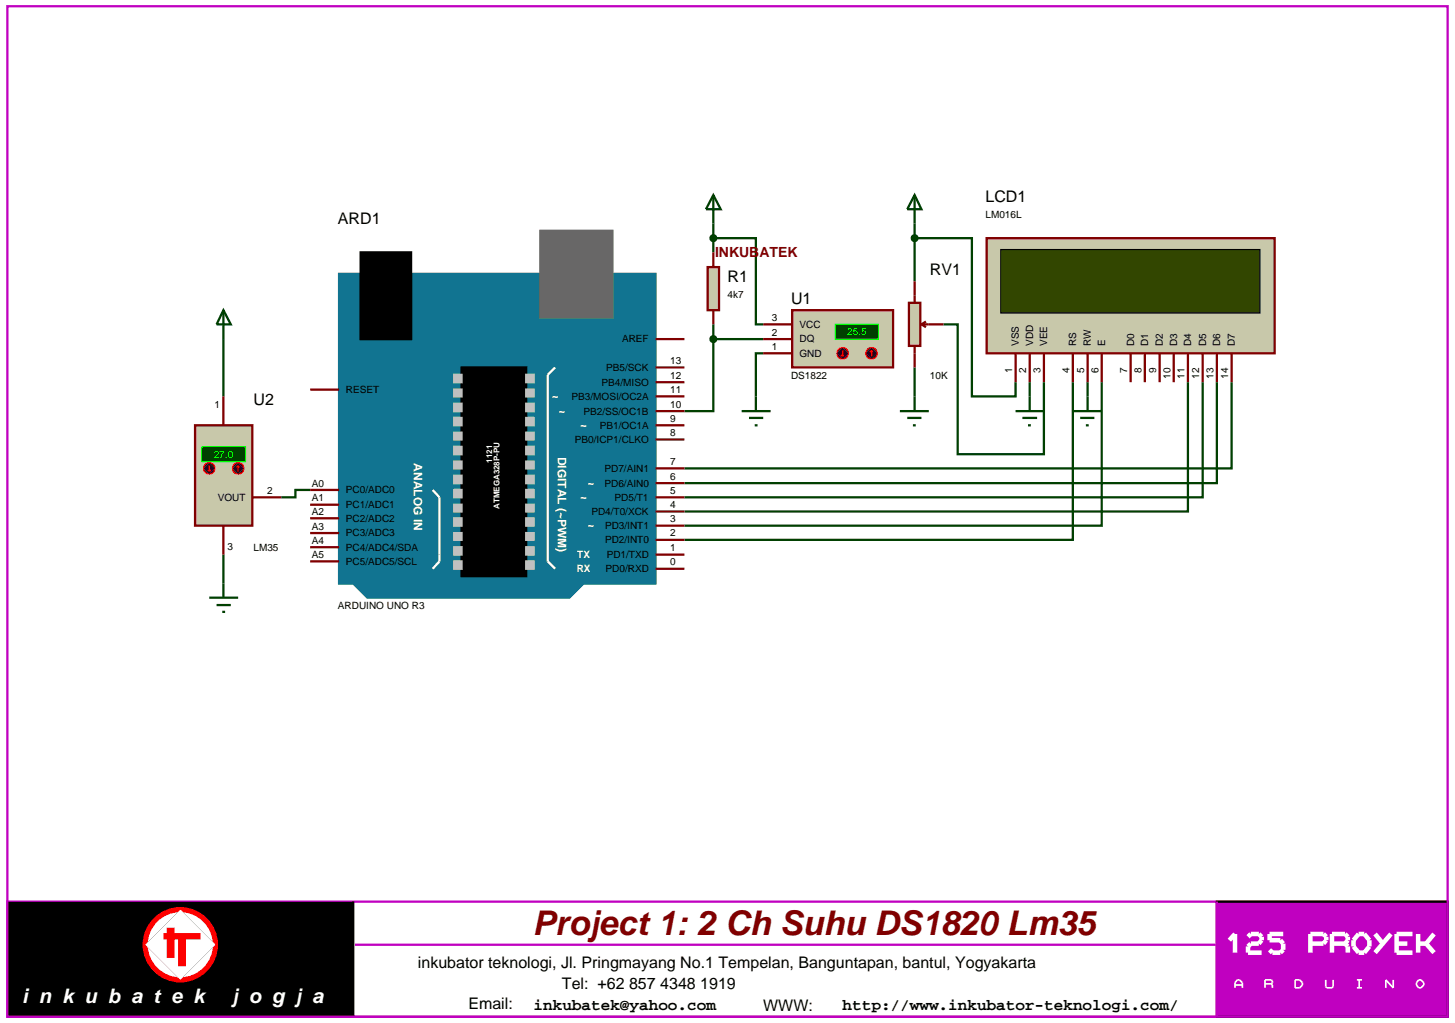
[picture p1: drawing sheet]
<svg xmlns="http://www.w3.org/2000/svg" width="257mm" height="180mm" viewBox="0 0 257 180" stroke-linecap="round" stroke-linejoin="round" font-family="sans-serif">
<g fill="none" stroke="#004000" stroke-width=".4">
<path d="M125.8 39.4v5.1M161.3 39.4v10.2M39.4 59.8v10.1M125.8 59.8v12.7h-5.1M125.8 42h7.5v15.2h1.3M125.8 59.8h8.8M125.8 57.2v2.6M161.3 42h10.1v27.9h7.7v-2.5M166.4 57.2h2.5v22.9h15.2v-12.7M134.6 62.3h-1.3v7.6M161.3 64.8v5.1M181.6 67.4v2.5"/>
<path d="M189.2 67.4v27.8h-68.5M191.8 67.4v2.5M194.3 67.4v25.3h-73.6M209.5 67.4v22.8h-88.8M212.1 67.4v20.3h-91.4M214.6 67.4v17.8h-93.9M217.2 67.4v15.2h-96.5M39.4 97.8v5.1M54.7 86.4h-2.6v1.3h-2.5"/>
</g>
<g fill="#117491" stroke="#117491" stroke-width=".4">
<path d="M62.3 102.9h40.6l-2.5 2.5h-35.6z"/>
<path d="M59.8 48.3h55.8v54.6h-55.8z"/>
</g>
<path d="M95.3 40.7h12.7v15.3h-12.7z" fill="#686767" stroke="#686767" stroke-width=".4"/>
<path d="M63.6 44.5h8.9v15.3h-8.9zM81.4 64.8h11.4v36.8h-11.4z" fill="#000" stroke="#000" stroke-width=".4"/>
<path d="M97.9 64.8l-1.3 1.3v32.9l1.3 1.3M76.3 86.4l1.2 1.3v11.3l-1.2 1.3" fill="none" stroke="#fff" stroke-width=".4"/>
<g fill="#c0c0c0" stroke="#c0c0c0" stroke-width=".4">
<path d="M92.8 66.1h1.3v1.3h-1.3z"/>
<path d="M92.8 68.7h1.3v1.2h-1.3z"/>
<path d="M92.8 71.2h1.3v1.3h-1.3z"/>
<path d="M92.8 73.7h1.3v1.3h-1.3z"/>
<path d="M92.8 76.3h1.3v1.2h-1.3z"/>
<path d="M92.8 78.8h1.3v1.3h-1.3z"/>
<path d="M92.8 81.4h1.3v1.2h-1.3z"/>
<path d="M92.8 83.9h1.3v1.3h-1.3z"/>
<path d="M92.8 86.4h1.3v1.3h-1.3z"/>
<path d="M92.8 89h1.3v1.2h-1.3z"/>
<path d="M92.8 91.4h1.3v1.3h-1.3z"/>
<path d="M92.8 94h1.3v1.2h-1.3z"/>
<path d="M92.8 96.5h1.3v1.3h-1.3z"/>
<path d="M92.8 99h1.3v1.3h-1.3z"/>
<path d="M80.1 66.1h1.3v1.3h-1.3z"/>
<path d="M80.1 68.7h1.3v1.2h-1.3z"/>
<path d="M80.1 71.2h1.3v1.3h-1.3z"/>
<path d="M80.1 73.7h1.3v1.3h-1.3z"/>
<path d="M80.1 76.3h1.3v1.2h-1.3z"/>
<path d="M80.1 78.8h1.3v1.3h-1.3z"/>
<path d="M80.1 81.4h1.3v1.2h-1.3z"/>
<path d="M80.1 83.9h1.3v1.3h-1.3z"/>
<path d="M80.1 86.4h1.3v1.3h-1.3z"/>
<path d="M80.1 89h1.3v1.2h-1.3z"/>
<path d="M80.1 91.4h1.3v1.3h-1.3z"/>
<path d="M80.1 94h1.3v1.2h-1.3z"/>
<path d="M80.1 96.5h1.3v1.3h-1.3z"/>
<path d="M80.1 99h1.3v1.3h-1.3z"/>
</g>
<g fill="none" stroke="#800000" stroke-width=".4">
<path d="M115.6 59.8h5.1M54.7 68.7h5.1M115.6 77.5h5.1M115.6 75h5.1M115.6 72.5h5.1M115.6 69.9h5.1M115.6 67.4h5.1M115.6 64.8h5.1M54.7 99h5.1M54.7 96.5h5.1M54.7 94h5.1M54.7 91.4h5.1"/>
<path d="M54.7 89h5.1M54.7 86.4h5.1M115.6 97.8h5.1M115.6 95.2h5.1M115.6 92.7h5.1M115.6 90.2h5.1M115.6 87.7h5.1M115.6 85.2h5.1M115.6 82.6h5.1M115.6 100.3h5.1"/>
</g>
<path d="M174 42h50.8v20.3h-50.8z" fill="#c8c8aa" stroke="#800000" stroke-width=".4"/>
<path d="M176.5 44h45.7v11.2h-45.7z" fill="#324600" stroke="#000" stroke-width=".2"/>
<g fill="none" stroke="#800000" stroke-width=".4">
<path d="M179.1 62.3v5.1M181.6 62.3v5.1M184.1 62.3v5.1M189.2 62.3v5.1M191.8 62.3v5.1M194.3 62.3v5.1M199.4 62.3v5.1M201.9 62.3v5.1M204.5 62.3v5.1M207 62.3v5.1M209.5 62.3v5.1M212.1 62.3v5.1"/>
<path d="M214.6 62.3v5.1M217.2 62.3v5.1"/>
</g>
<path d="M139.7 54.7h17.8v10.1h-17.8z" fill="#c8c8aa" stroke="#800000" stroke-width=".4"/>
<path d="M147.3 57.2h7.6v2.6h-7.6z" fill="#004000" stroke="#0f0" stroke-width=".2"/>
<path d="M134.6 59.8h5.1M134.6 57.2h5.1M134.6 62.3h5.1" fill="none" stroke="#800000" stroke-width=".4"/>
<path d="M153 61.6l.7-.3-1 1zM153.7 61.3a.94 .94 0 0 1 1 1zM154.7 62.3a.94 .94 0 0 1-1 1zM152.7 62.3l1 1a.94 .94 0 0 1-1-1z" fill="#400000" stroke="#f00" stroke-width=".2"/>
<path d="M152.7 62.3l1-1 1 1-1 1z" fill="#400000"/>
<path d="M153.7 61.8l-.3 .3M153.7 61.8l.2 .3M153.7 61.8v1" fill="none" stroke="#f00" stroke-width=".2"/>
<path d="M147.9 61.6l.7-.3-1 1zM148.6 61.3a.94 .94 0 0 1 1 1zM149.6 62.3a.94 .94 0 0 1-1 1zM147.6 62.3l1 1a.94 .94 0 0 1-1-1z" fill="#400000" stroke="#f00" stroke-width=".2"/>
<path d="M147.6 62.3l1-1 1 1-1 1z" fill="#400000"/>
<path d="M148.3 62.6l.3 .2M148.6 61.8v1M148.8 62.6l-.2 .2" fill="none" stroke="#f00" stroke-width=".2"/>
<path d="M160.3 53.4h2v7.6h-2z" fill="#c8c8aa" stroke="#800000" stroke-width=".4"/>
<path d="M161.3 49.6v3.8M162.5 57.2l.8 .5M162.5 57.2h3.9M163.3 56.7l-.8 .5M161.3 61v3.8" fill="none" stroke="#800000" stroke-width=".4"/>
<path d="M124.8 47.1h2v7.6h-2z" fill="#c8c8aa" stroke="#800000" stroke-width=".4"/>
<path d="M125.8 44.5v2.6M125.8 54.7v2.5" fill="none" stroke="#800000" stroke-width=".4"/>
<path d="M125.5 59.4l.3-.1-.5 .5zM125.8 59.3l.3 .1 .2 .4zM125.8 60.3l.5-.5-.2 .4zM125.3 59.8l.5 .5-.3-.1z" fill="#004000" stroke="#004000" stroke-width=".4"/>
<path d="M125.8 59.3l.5 .5-.5 .5-.5-.5z" fill="#004000"/>
<path d="M125.8 34.4l1.3 2.5h-2.6zM125.8 34.4v5" fill="none" stroke="#004000" stroke-width=".4"/>
<path d="M125.4 41.7l.4-.2-.5 .5zM125.8 41.5l.3 .1 .2 .4zM125.8 42.5l.5-.5-.2 .4zM125.3 42l.5 .5-.3-.1z" fill="#004000" stroke="#004000" stroke-width=".4"/>
<path d="M125.3 42l.5-.5 .5 .5-.5 .5z" fill="#004000"/>
<path d="M161.3 34.4l1.2 2.5h-2.5zM161.3 34.4v5M130.8 72.5h5.1M132.1 73.7h2.5M133.1 75h.5M133.3 69.9v2.6" fill="none" stroke="#004000" stroke-width=".4"/>
<path d="M160.9 41.7l.4-.2-.5 .5zM161.3 41.5l.3 .1 .2 .4zM161.3 42.5l.5-.5-.2 .4zM160.8 42l.5 .5-.3-.1z" fill="#004000" stroke="#004000" stroke-width=".4"/>
<path d="M161.3 41.5l.5 .5-.5 .5-.5-.5z" fill="#004000"/>
<path d="M158.7 72.5h5.1M160 73.7h2.5M161 75h.5M161.3 69.9v2.6M179.1 72.5h5M180.3 73.7h2.6M181.3 75h.5M181.6 69.9v2.6M189.2 72.5h5.1M190.5 73.7h2.5M191.5 75h.5M191.8 69.9v2.6" fill="none" stroke="#004000" stroke-width=".4"/>
<path d="M34.4 75h10.1v17.7h-10.1z" fill="#c8c8aa" stroke="#800000" stroke-width=".4"/>
<path d="M35.6 78.8h7.7v2.6h-7.7z" fill="#004000" stroke="#0f0" stroke-width=".2"/>
<path d="M39.4 69.9v5.1M39.4 92.7v5.1M44.5 87.7h5.1" fill="none" stroke="#800000" stroke-width=".4"/>
<path d="M41.3 81.9l.7-.3-1 1zM42 81.6a.94 .94 0 0 1 1 1zM42 83.6l1-1a.94 .94 0 0 1-1 1zM41 82.6l1 1a.94 .94 0 0 1-1-1z" fill="#400000" stroke="#f00" stroke-width=".2"/>
<path d="M41 82.6l1-1 1 1-1 1z" fill="#400000"/>
<path d="M42 82.1l-.3 .3M42 82.1l.2 .3M42 82.1v1" fill="none" stroke="#f00" stroke-width=".2"/>
<path d="M36.2 81.9l.7-.3-1 1zM36.9 81.6a.94 .94 0 0 1 1 1zM36.9 83.6l1-1a.94 .94 0 0 1-1 1zM35.9 82.6l1 1a.94 .94 0 0 1-1-1z" fill="#400000" stroke="#f00" stroke-width=".2"/>
<path d="M36.9 81.6l1 1-1 1-1-1z" fill="#400000"/>
<path d="M36.7 82.9l.2 .2M36.9 82.1v1M37.2 82.9l-.3 .2" fill="none" stroke="#f00" stroke-width=".2"/>
<path d="M39.4 54.7l1.3 2.5h-2.5zM39.4 54.7v5.1M36.9 105.4h5.1M38.2 106.7h2.5M39.2 107.9h.5M39.4 102.9v2.5" fill="none" stroke="#004000" stroke-width=".4"/>
<path d="M1.3 159h254v20.3h-254z" fill="#fff" stroke="#c000c0" stroke-width=".4"/>
<path d="M214.6 159h40.7v20.3h-40.7z" fill="#c000c0" stroke="#000" stroke-width=".4"/>
<path d="M62.3 159v20.3" fill="none" stroke="#000" stroke-width=".4"/>
<path d="M214.6 159v20.3M62.6 166.6h151.8" fill="none" stroke="#c000c0" stroke-width=".4"/>
<g fill="none" stroke="#fff" stroke-width=".8" stroke-linecap="butt">
<path d="M216.8 165.8l1-1.1v3.3M220.1 165.2l.5-.5h1.4l.5 .5v.6l-.5 .6h-1.4l-.5 .5v1.1h2.4M226.3 164.7h-2.4v1.1h1.9l.5 .6v1.1l-.5 .5h-1.4l-.5-.5M231.1 166.4h2.3l.5-.6v-.6l-.5-.5h-2.3v3.3M234.9 166.4h2.3M237.2 166.4l.5-.6v-.6l-.5-.5h-2.3v3.3M237.2 166.4l.5 .5v1.1M239.6 164.7h1l.9 1.1v1.1l-.9 1.1h-1l-.9-1.1v-1.1zM242.5 164.7l1.4 1.7M245.3 164.7l-2.8 3.3M246.3 166.4h1.9M249.1 164.7h-2.8v3.3h2.8"/>
<path d="M250.1 166.4h1.4M250.1 164.7v3.3M251.5 166.4l1.4 1.6M252.9 164.7l-1.4 1.7"/>
</g>
<path d="M217.8 174.2v-.9l.4-.5h.4l.5 .5v.9M217.8 173.7h1.3M223.1 173.5h1.1M224.2 173.5l.2-.2v-.3l-.2-.2h-1.1v1.4M224.2 173.5l.2 .2v.5M228.4 172.8h.8l.5 .5v.4l-.5 .5h-.8zM233.8 172.8v1.2l.2 .2h.9l.2-.2v-1.2M239.3 172.8h.9M239.3 174.2h.9M239.7 172.8v1.4M245.7 172.8v1.4l-1.3-1.4v1.4M250.2 172.8h.4l.5 .5v.4l-.5 .5h-.4l-.4-.5v-.4z" fill="none" stroke="#fff" stroke-width=".3"/>
<path d="M1.6 159.2h60.5v19.9h-60.5z" fill="#000" stroke="#000" stroke-width=".4"/>
<path d="M27.4 162.2a6.2 6.2 0 0 1 4.4-1.8l-6.2 6.2a6.2 6.2 0 0 1 1.8-4.4zM31.8 160.4a6.2 6.2 0 0 1 6.2 6.2zM31.8 172.8l6.2-6.2a6.2 6.2 0 0 1-6.2 6.2zM25.6 166.6l6.2 6.2a6.2 6.2 0 0 1-6.2-6.2z" fill="#fff" stroke="#f00" stroke-width=".9" stroke-linecap="butt"/>
<path d="M31.8 160.4l6.2 6.2-6.2 6.2-6.2-6.2z" fill="#fff"/>
<path d="M28.8 165.1h6.6" fill="none" stroke="#f00" stroke-width="1.1" stroke-linecap="butt"/>
<path d="M30.1 163.6v5.3M32.1 165.3v5.1" fill="none" stroke="#f00" stroke-width="1.4" stroke-linecap="butt"/>
<path d="M1.3 1.1h254v178.2h-254z" fill="none" stroke="#c000c0" stroke-width=".4"/>
<text font-size="6" fill="#800000" x="93.9" y="164.8">Project 1: 2 Ch Suhu DS1820 Lm35</text>
<g font-size="3.5" fill="#fff">
<text x="3.9" y="176.9">i n k u b a t e k</text>
<text x="41" y="176.9">j o g j a</text>
</g>
<g font-size="2.8">
<text x="173.8" y="35.7">LCD1</text>
<text x="59.6" y="39.6">ARD1</text>
<text x="128.3" y="49.7">R1</text>
<text x="139.5" y="53.6">U1</text>
<text x="164" y="48.5">RV1</text>
<text x="44.7" y="71.4">U2</text>
<text x="73.7" y="170.7">inkubator teknologi, Jl. Pringmayang No.1 Tempelan, Banguntapan, bantul, Yogyakarta</text>
<text x="82.6" y="178">Email:</text>
<text x="94.1" y="178">inkubatek@yahoo.com</text>
<text x="99.1" y="174.5">Tel: +62 857 4348 1919</text>
<text x="134.6" y="178.3">WWW:</text>
<text x="148.6" y="178">http://www.inkubator-teknologi.com/</text>
</g>
<text font-size="2.5" fill="#800000" x="126.1" y="45.2">INKUBATEK</text>
<g font-size="2.1" fill="#fff">
<text x="97.3" y="70.5">~</text>
<text x="98.5" y="73.1">~</text>
<text x="102.3" y="75.6">~</text>
<text x="73" y="81.7" transform="rotate(90 73 81.7)">ANALOG IN</text>
<text x="98.4" y="80.5" transform="rotate(90 98.4 80.5)">DIGITAL (~PWM)</text>
<text x="102.3" y="88.3">~</text>
<text x="103.6" y="85.8">~</text>
<text x="103.6" y="93.3">~</text>
</g>
<g font-size="1.8">
<text x="173.8" y="38.5">LM016L</text>
<text x="128.3" y="52.5">4k7</text>
<text x="136.1" y="59.2">2</text>
<text x="136.1" y="56.6">3</text>
<text x="141" y="57.8">VCC</text>
<text x="106.9" y="65.4">PB5/SCK</text>
<text x="109.7" y="60.4">AREF</text>
<text x="118.2" y="64.2">13</text>
<text x="136.1" y="61.7">1</text>
<text x="141" y="60.4">DQ</text>
<text x="141" y="62.9">GND</text>
<text x="178.5" y="65.8" transform="rotate(-90 178.5 65.8)">1</text>
<text x="179.7" y="61" transform="rotate(-90 179.7 61)">VSS</text>
<text x="181" y="65.8" transform="rotate(-90 181 65.8)">2</text>
<text x="182.2" y="61" transform="rotate(-90 182.2 61)">VDD</text>
<text x="183.5" y="65.8" transform="rotate(-90 183.5 65.8)">3</text>
<text x="184.7" y="61" transform="rotate(-90 184.7 61)">VEE</text>
<text x="188.6" y="65.8" transform="rotate(-90 188.6 65.8)">4</text>
<text x="189.8" y="61" transform="rotate(-90 189.8 61)">RS</text>
<text x="191.2" y="65.8" transform="rotate(-90 191.2 65.8)">5</text>
<text x="192.4" y="61" transform="rotate(-90 192.4 61)">RW</text>
<text x="193.7" y="65.8" transform="rotate(-90 193.7 65.8)">6</text>
<text x="194.9" y="61" transform="rotate(-90 194.9 61)">E</text>
<text x="198.8" y="65.8" transform="rotate(-90 198.8 65.8)">7</text>
<text x="200" y="61" transform="rotate(-90 200 61)">D0</text>
<text x="201.3" y="65.8" transform="rotate(-90 201.3 65.8)">8</text>
<text x="202.5" y="61" transform="rotate(-90 202.5 61)">D1</text>
<text x="203.9" y="65.8" transform="rotate(-90 203.9 65.8)">9</text>
<text x="205.1" y="61" transform="rotate(-90 205.1 61)">D2</text>
<text x="207.6" y="61" transform="rotate(-90 207.6 61)">D3</text>
<text x="210.1" y="61" transform="rotate(-90 210.1 61)">D4</text>
<text x="212.7" y="61" transform="rotate(-90 212.7 61)">D5</text>
<text x="215.2" y="61" transform="rotate(-90 215.2 61)">D6</text>
<text x="217.8" y="61" transform="rotate(-90 217.8 61)">D7</text>
<text x="37.8" y="71.9">1</text>
<text x="61" y="69.3">RESET</text>
<text x="100.8" y="70.5">PB3/MOSI/OC2A</text>
<text x="106.1" y="68">PB4/MISO</text>
<text x="118.2" y="71.9">10</text>
<text x="118.2" y="69.3">11</text>
<text x="118.2" y="66.8">12</text>
<text x="139.5" y="66.9">DS1822</text>
<text x="164" y="66.9">10K</text>
<text x="206.4" y="66.8" transform="rotate(-90 206.4 66.8)">10</text>
<text x="208.9" y="66.8" transform="rotate(-90 208.9 66.8)">11</text>
<text x="211.5" y="66.8" transform="rotate(-90 211.5 66.8)">12</text>
<text x="214" y="66.8" transform="rotate(-90 214 66.8)">13</text>
<text x="216.6" y="66.8" transform="rotate(-90 216.6 66.8)">14</text>
<text x="102.9" y="73.1">PB2/SS/OC1B</text>
<text x="105.8" y="75.6">PB1/OC1A</text>
<text x="118.2" y="76.9">8</text>
<text x="118.2" y="74.4">9</text>
<text x="101.4" y="78.1">PB0/ICP1/CLKO</text>
<text x="106.6" y="83.2">PD7/AIN1</text>
<text x="118.2" y="82">7</text>
<text x="38.4" y="88.3">VOUT</text>
<text x="47.1" y="87.1">2</text>
<text x="55" y="88.4">A1</text>
<text x="55" y="85.8">A0</text>
<text x="61" y="89.6">PC1/ADC1</text>
<text x="61" y="87">PC0/ADC0</text>
<text x="106.6" y="85.8">PD6/AIN0</text>
<text x="108.4" y="88.3">PD5/T1</text>
<text x="118.2" y="89.6">4</text>
<text x="118.2" y="87.1">5</text>
<text x="118.2" y="84.6">6</text>
<text x="55" y="95.9">A4</text>
<text x="55" y="93.4">A3</text>
<text x="55" y="90.8">A2</text>
<text x="61" y="94.6">PC3/ADC3</text>
<text x="61" y="92">PC2/ADC2</text>
<text x="104.3" y="90.8">PD4/T0/XCK</text>
<text x="106.7" y="95.8">PD2/INT0</text>
<text x="106.7" y="93.3">PD3/INT1</text>
<text x="118.2" y="94.6">2</text>
<text x="118.2" y="92.1">3</text>
<text x="40.1" y="97">3</text>
<text x="44.7" y="97.2">LM35</text>
<text x="55" y="98.4">A5</text>
<text x="61" y="99.6">PC5/ADC5/SCL</text>
<text x="61" y="97.1">PC4/ADC4/SDA</text>
<text x="106.8" y="100.9">PD0/RXD</text>
<text x="107" y="98.4">PD1/TXD</text>
<text x="118.2" y="99.7">0</text>
<text x="118.2" y="97.2">1</text>
<text x="59.6" y="107.4">ARDUINO UNO R3</text>
</g>
<g font-size="1.8" fill="#0f0">
<text x="149.4" y="59.1">25.5</text>
<text x="37.7" y="80.7">27.0</text>
</g>
<g font-size="1.8" fill="#fff">
<text x="101.7" y="100.9">RX</text>
<text x="101.8" y="98.4">TX</text>
</g>
<g font-size="1.4" fill="#fff">
<text x="86.8" y="81.6" transform="rotate(-90 86.8 81.6)">1121</text>
<text x="88.1" y="89.8" transform="rotate(-90 88.1 89.8)">ATMEGA328P-PU</text>
</g>
</svg>
